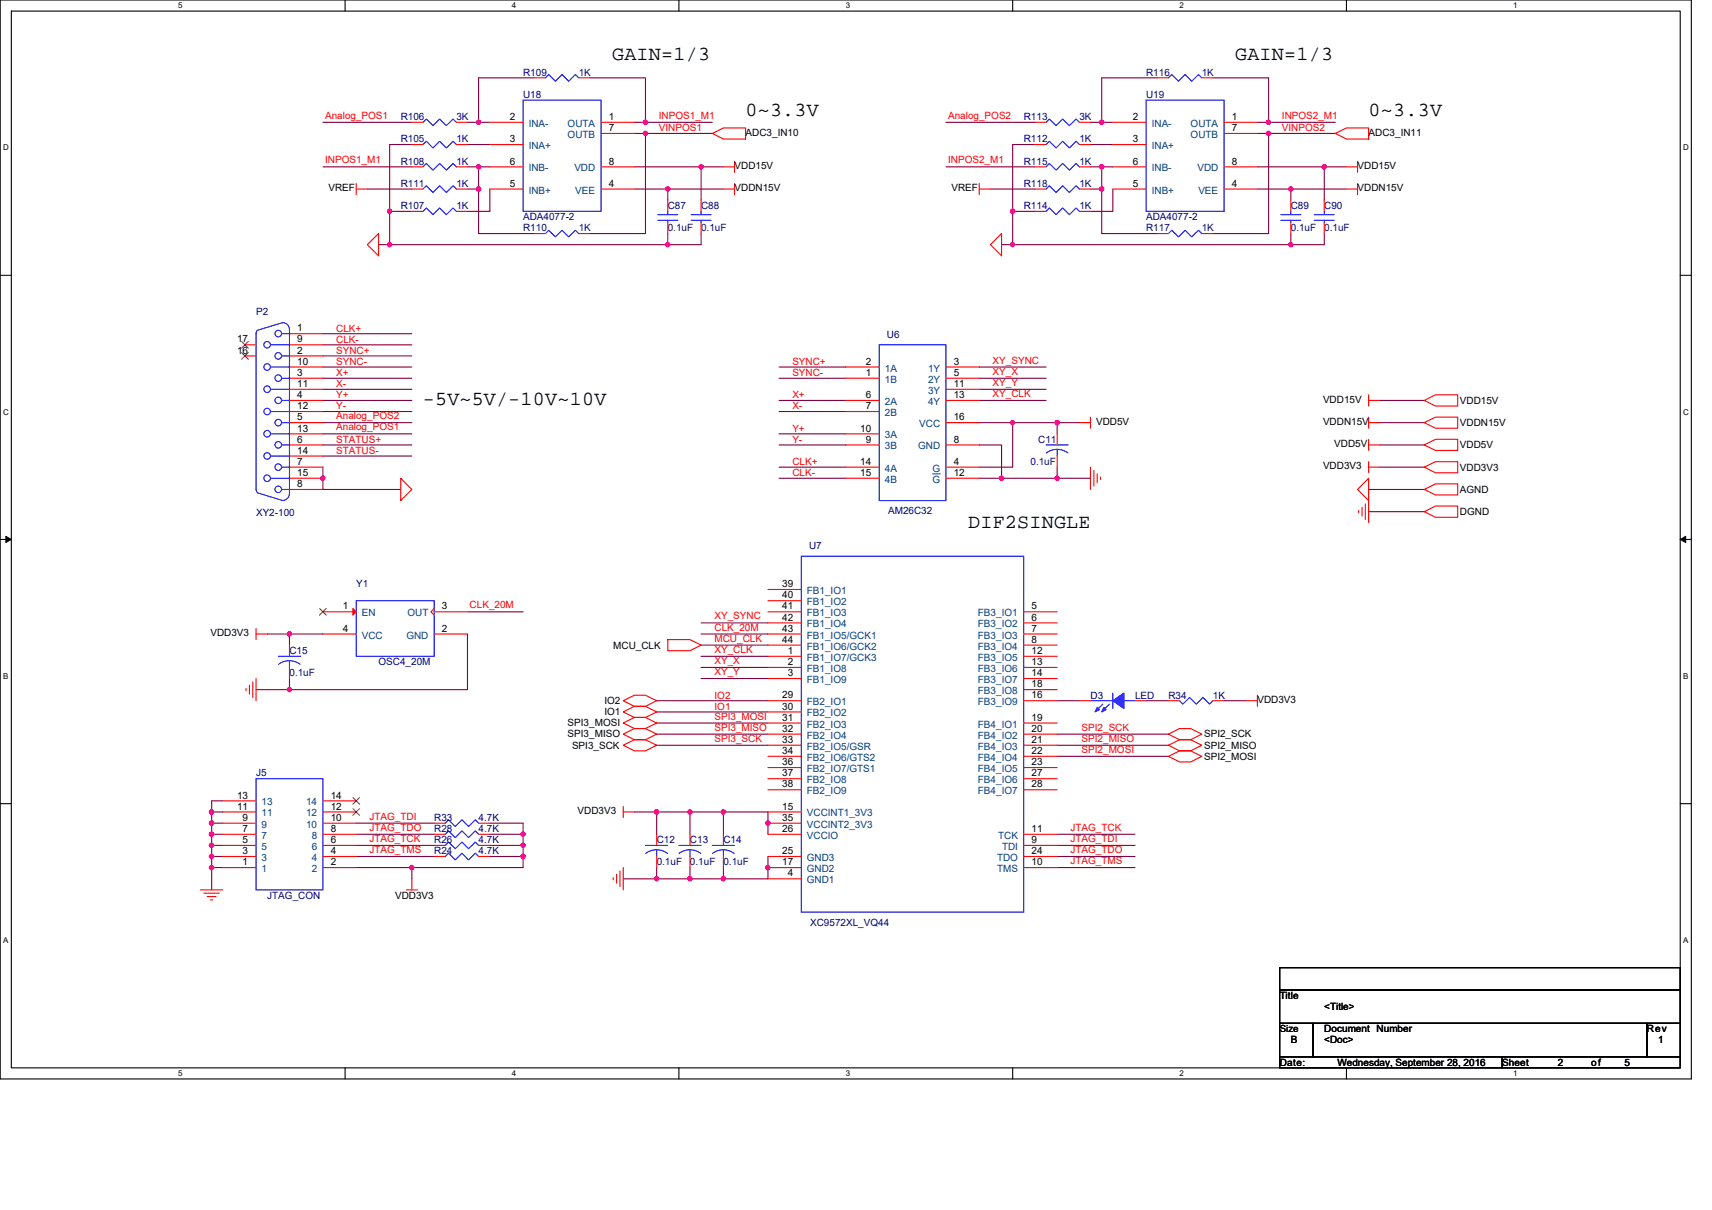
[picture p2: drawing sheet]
<svg xmlns="http://www.w3.org/2000/svg" width="297mm" height="210mm" viewBox="0 0 297 210" stroke-linecap="round" stroke-linejoin="round" font-family="sans-serif">
<path d="M0 0h293.5v187.2h-293.5zM2 1.9h289.5v183.4h-289.5z" fill="none" stroke="#000" stroke-width=".19"/>
<g fill="#fff">
<path d="M30.9 .2h.8v1.6h-.8z"/>
<path d="M30.9 185.5h.8v1.6h-.8z"/>
</g>
<path d="M59.9 0v1.9M59.9 185.3v1.9" fill="none" stroke="#000" stroke-width=".19"/>
<g fill="#fff">
<path d="M88.8 .2h.8v1.6h-.8z"/>
<path d="M88.8 185.5h.8v1.6h-.8z"/>
</g>
<path d="M117.8 0v1.9M117.8 185.3v1.9" fill="none" stroke="#000" stroke-width=".19"/>
<g fill="#fff">
<path d="M146.7 .2h.8v1.6h-.8z"/>
<path d="M146.7 185.5h.8v1.6h-.8z"/>
</g>
<path d="M175.7 0v1.9M175.7 185.3v1.9" fill="none" stroke="#000" stroke-width=".19"/>
<g fill="#fff">
<path d="M204.7 .2h.7v1.6h-.7z"/>
<path d="M204.7 185.5h.7v1.6h-.7z"/>
</g>
<path d="M233.6 0v1.9M233.6 185.3v1.9" fill="none" stroke="#000" stroke-width=".19"/>
<g fill="#fff">
<path d="M262.6 .2h.7v1.6h-.7z"/>
<path d="M262.6 185.5h.7v1.6h-.7z"/>
<path d="M.5 24.8h1v1.6h-1z"/>
<path d="M292 24.8h1v1.6h-1z"/>
<path d="M.5 70.7h1v1.5h-1z"/>
<path d="M292 70.7h1v1.5h-1z"/>
</g>
<path d="M0 47.8h2M291.5 47.8h2" fill="none" stroke="#000" stroke-width=".19"/>
<g fill="#fff">
<path d="M.5 116.5h.9v1.6h-.9z"/>
<path d="M292 116.5h.9v1.6h-.9z"/>
</g>
<path d="M0 93.6h2M291.5 93.6h2" fill="none" stroke="#000" stroke-width=".19"/>
<path d="M1 93.1l1 .5-1 .5zM291.5 93.6l1-.5v1z" fill="#000" stroke="#000" stroke-width=".17"/>
<g fill="#fff">
<path d="M.5 162.4h.9v1.5h-.9z"/>
<path d="M292 162.4h.9v1.5h-.9z"/>
</g>
<path d="M0 139.5h2M291.5 139.5h2M222 167.9h69.5v3.9h-69.5zM222 171.8h69.5v5.8h-69.5zM222 177.6h5.8v5.8h-5.8zM227.8 177.6h57.9v5.8h-57.9zM285.7 177.6h5.8v5.8h-5.8zM222 183.4h38.6v1.9h-38.6zM260.6 183.4h30.9v1.9h-30.9z" fill="none" stroke="#000" stroke-width=".19"/>
<g fill="none" stroke="#800040" stroke-width=".19">
<path d="M92.7 13.5h-9.7v7.7M102.3 13.5h9.7v7.7M200.8 13.5h-9.6v7.7M210.5 13.5h9.6v7.7M56 21.2h15.5M56 29h15.5M63.7 32.8h7.8M67.6 36.7h3.9M67.6 36.7v5.8M71.5 25.1h-3.9v11.6M81.1 21.2h1.9M81.1 29h1.9"/>
<path d="M81.1 32.8h1.9M81.1 25.1h3.9M83 29v3.8M83 32.8v7.7h9.7M83 29h2M83 21.2h2M85 32.8v3.9h-3.9M110.1 21.2h1.9M110.1 23.2h1.9M110.1 29h11.5M110.1 32.8h15.4M112 23.2v17.3h-9.7"/>
<path d="M112 23.2h11.6M112 21.2h11.6M115.9 32.8v1.9M121.6 29h3.9M121.6 29v5.7M164.1 21.2h15.5M164.1 29h15.5M171.8 32.8h7.8M175.7 36.7v5.8M175.7 36.7h3.9M179.6 25.1h-3.9v11.6M189.2 32.8h2v7.7h9.6"/>
<path d="M189.2 29h3.9M189.2 21.2h2M189.2 25.1h3.9M191.2 29v3.8M191.2 21.2h1.9M193.1 32.8v3.9h-3.9M218.2 32.8h5.8M218.2 29h11.6M218.2 23.2h1.9M218.2 21.2h1.9M220.1 21.2h11.6M220.1 23.2v17.3h-9.6"/>
<path d="M220.1 23.2h11.6M224 32.8h9.6M224 32.8v1.9M229.8 29v5.7M229.8 29h3.8M56 59.8h15.5M56 57.9h15.5M65.7 42.5h1.9M67.6 42.5h48.3M115.9 40.5v2M121.6 40.5v2h-5.7M173.8 42.5h1.9"/>
<path d="M175.7 42.5h48.3M224 40.5v2M229.8 40.5v2h-5.8M56 63.7h15.5M56 67.6h15.5M56 71.4h15.5M56 75.3h15.5M56 79.1h15.5M56 61.8h15.5M56 65.6h15.5M56 69.5h15.5M56 73.3h15.5"/>
<path d="M56 77.2h15.5M135.2 63.7h11.5M135.2 65.6h11.5M135.2 69.5h11.5M135.2 71.4h11.5M135.2 75.3h11.5M135.2 77.2h11.5M169.9 63.7h11.6M169.9 65.6h11.6M169.9 67.6h11.6M169.9 69.5h11.6M169.9 73.3h5.8"/>
<path d="M169.9 77.2h3.9v5.8M175.7 73.3h7.7M175.7 73.3v7.8h-5.8M183.4 73.3h3.9M183.4 73.3v2M239.4 69.5h7.7M239.4 73.3h7.7M239.4 77.2h7.7M56 81.1v3.8h13.5M135.2 81.1h11.5M135.2 83h11.5M169.9 83h3.9"/>
<path d="M173.8 83h9.6M183.4 81.1v1.9M183.4 83h5.8M237.5 84.9h9.6M237.5 88.8h9.6M239.4 81.1h7.7M44.4 119.7h5.8M46.4 110h3.8M50.2 117.8v1.9M50.2 110v2M50.2 110h5.8M81.1 110v9.7h-30.9"/>
<path d="M81.1 106.2h9.7M121.6 108.1h11.6M121.6 110h11.6M121.6 112h11.6M121.6 115.8h11.6M121.6 117.8h11.6M121.6 113.9h11.6M38.6 139h-1.9v1.9M113.9 121.6h19.3M113.9 123.5h19.3M113.9 125.5h19.3M113.9 129.3h19.3"/>
<path d="M113.9 127.4h19.3M183.4 127.4h19.3M183.4 129.3h19.3M183.4 131.3h19.3M183.4 121.6h3.9M198.9 121.6h3.8M212.4 121.6h3.8M36.7 140.9h1.9M36.7 142.9h1.9M36.7 144.8h1.9M36.7 146.7h1.9M36.7 148.6h1.9"/>
<path d="M36.7 150.6h1.9M36.7 140.9v2M36.7 150.6v3.8M36.7 142.9v3.8M36.7 146.7v1.9M36.7 148.6v2M61.8 142.9h13.5M61.8 150.6h9.7M61.8 144.8h13.5M61.8 146.7h13.5M61.8 148.6h13.5M71.5 150.6v1.9"/>
<path d="M85 142.9h5.8v1.9M85 144.8h5.8M85 146.7h5.8M85 148.6h5.8M90.8 144.8v1.9M90.8 148.6v2h-19.3M90.8 146.7v1.9M108.1 152.5h5.8M110.1 140.9h3.8M113.9 140.9h5.8M113.9 150.6v1.9M113.9 140.9v3.9"/>
<path d="M113.9 152.5h5.8M119.7 140.9v3.9M119.7 150.6v1.9h5.8M119.7 140.9h5.8M125.5 140.9h7.7v3.9M125.5 140.9v3.9M133.2 148.6v3.9h-7.7v-1.9M183.4 146.7h13.5M183.4 148.6h13.5M183.4 150.6h13.5M183.4 144.8h13.5"/>
</g>
<g fill="#f0f" stroke="#f0f" stroke-width=".19">
<circle cx="175.7" cy="73.3" r=".38"/>
<circle cx="173.8" cy="83" r=".38"/>
<circle cx="183.4" cy="73.3" r=".38"/>
<circle cx="183.4" cy="83" r=".38"/>
<circle cx="113.9" cy="152.5" r=".38"/>
<circle cx="113.9" cy="140.9" r=".38"/>
<circle cx="119.7" cy="152.5" r=".38"/>
<circle cx="133.2" cy="142.8" r=".38"/>
<circle cx="133.2" cy="150.6" r=".38"/>
<circle cx="125.5" cy="152.5" r=".38"/>
<circle cx="125.5" cy="140.9" r=".38"/>
<circle cx="119.7" cy="140.9" r=".38"/>
<circle cx="50.2" cy="110" r=".38"/>
<circle cx="50.2" cy="119.7" r=".38"/>
<circle cx="36.7" cy="142.8" r=".38"/>
<circle cx="36.7" cy="140.9" r=".38"/>
<circle cx="36.7" cy="144.8" r=".38"/>
<circle cx="36.7" cy="146.7" r=".38"/>
<circle cx="36.7" cy="148.6" r=".38"/>
<circle cx="36.7" cy="150.6" r=".38"/>
<circle cx="90.7" cy="144.8" r=".38"/>
<circle cx="71.4" cy="150.6" r=".38"/>
<circle cx="90.7" cy="146.7" r=".38"/>
<circle cx="90.7" cy="148.6" r=".38"/>
<circle cx="56" cy="83" r=".38"/>
<circle cx="112" cy="23.1" r=".38"/>
<circle cx="67.6" cy="36.7" r=".38"/>
<circle cx="83" cy="28.9" r=".38"/>
<circle cx="115.8" cy="32.8" r=".38"/>
<circle cx="121.6" cy="28.9" r=".38"/>
<circle cx="112" cy="21.2" r=".38"/>
<circle cx="83" cy="21.2" r=".38"/>
<circle cx="83" cy="32.8" r=".38"/>
<circle cx="115.8" cy="42.4" r=".38"/>
<circle cx="67.6" cy="42.4" r=".38"/>
<circle cx="220.1" cy="23.1" r=".38"/>
<circle cx="175.7" cy="36.7" r=".38"/>
<circle cx="191.1" cy="28.9" r=".38"/>
<circle cx="220.1" cy="21.2" r=".38"/>
<circle cx="229.7" cy="28.9" r=".38"/>
<circle cx="223.9" cy="32.8" r=".38"/>
<circle cx="191.1" cy="21.2" r=".38"/>
<circle cx="191.1" cy="32.8" r=".38"/>
<circle cx="223.9" cy="42.4" r=".38"/>
<circle cx="175.7" cy="42.4" r=".38"/>
</g>
<g fill="none" stroke="#f00" stroke-width=".19">
<path d="M92.7 13.5h1.9M100.4 13.5h1.9M200.8 13.5h1.9M208.5 13.5h2M61.8 32.8h1.9M61.8 31.9v1.9M71.5 36.7h1.9M71.5 32.8h1.9M71.5 21.2h1.9M71.5 29h1.9M71.5 25.1h1.9M79.2 36.7h1.9"/>
<path d="M79.2 32.8h1.9M79.2 21.2h1.9M79.2 29h1.9M79.2 25.1h1.9M85 21.2h5.8M85 25.1h5.8M85 32.8h5.8M85 29h5.8M104.3 21.2h5.8M104.3 32.8h5.8M104.3 23.2h5.8M104.3 29h5.8"/>
<path d="M115.9 38.6v1.9M115.9 34.7v2M121.6 38.6v1.9M121.6 34.7v2M123.6 23.2l1.9-1h3.9v1.9h-3.9zM125.5 29h1.9M125.5 32.8h1.9M127.4 28v1.9M127.4 31.9v1.9M169.9 32.8h1.9M169.9 31.9v1.9M179.6 29h1.9"/>
<path d="M179.6 21.2h1.9M179.6 25.1h1.9M179.6 32.8h1.9M179.6 36.7h1.9M187.3 29h1.9M187.3 21.2h1.9M187.3 25.1h1.9M187.3 32.8h1.9M187.3 36.7h1.9M193.1 21.2h5.8M193.1 25.1h5.8M193.1 32.8h5.8"/>
<path d="M193.1 29h5.8M212.4 21.2h5.8M212.4 32.8h5.8M212.4 23.2h5.8M212.4 29h5.8M224 38.6v1.9M224 34.7v2M229.8 38.6v1.9M229.8 34.7v2M231.7 23.2l1.9-1h3.9v1.9h-3.9zM233.6 29h1.9M233.6 32.8h1.9"/>
<path d="M235.5 28v1.9M235.5 31.9v1.9M42.5 59.8h1.9M50.2 59.8h5.8M50.2 57.9h5.8M63.7 42.5l2-2v3.9zM92.7 40.5h1.9M100.4 40.5h1.9M171.8 42.5l2-2v3.9zM200.8 40.5h1.9M208.5 40.5h2M42.5 61.8h1.9"/>
<path d="M50.2 79.1h5.8M50.2 77.2h5.8M50.2 75.3h5.8M50.2 73.3h5.8M50.2 71.4h5.8M50.2 69.5h5.8M50.2 67.6h5.8M50.2 65.6h5.8M50.2 63.7h5.8M50.2 61.8h5.8M146.7 65.6h5.8M146.7 63.7h5.8"/>
<path d="M146.7 69.5h5.8M146.7 71.4h5.8M146.7 77.2h5.8M146.7 75.3h5.8M164.1 63.7h5.8M164.1 65.6h5.8M164.1 77.2h5.8M164.1 67.6h5.8M164.1 69.5h5.8M164.1 73.3h5.8M183.4 75.3v1.9M183.4 79.1v2"/>
<path d="M187.3 73.3h1.9M189.2 72.4v1.9M237.5 69.5h1.9M237.5 68.5v2M237.5 73.3h1.9M237.5 72.4v1.9M237.5 77.2h1.9M237.5 76.2v2M247.1 69.5l2-1h3.8v2h-3.8zM247.1 73.3l2-.9h3.8v1.9h-3.8zM247.1 77.2l2-1h3.8v2h-3.8zM50.2 84.9h5.8"/>
<path d="M50.2 83h5.8M50.2 81.1h5.8M69.5 83l2 1.9-2 2zM146.7 81.1h5.8M146.7 83h5.8M164.1 81.1h5.8M164.1 83h5.8M189.2 81.1v3.8M189.8 81.7v2.6M190.4 82.2v1.6M190.9 82.8v.4M235.7 88.6v.4"/>
<path d="M236.3 88v1.6M236.9 87.4v2.7M237.5 81.1h1.9M237.5 80.1v1.9M237.5 83v3.9l-2-2zM237.5 86.9v3.8M247.1 81.1l2-1h3.8v1.9h-3.8zM247.1 84.9l2-.9h3.8v1.9h-3.8zM247.1 88.8l2-1h3.8v2h-3.8zM42.7 119.5v.4M43.3 118.9v1.6M43.9 118.3v2.7"/>
<path d="M44.4 117.8v3.8M44.4 110h2M44.4 109.1v1.9M50.2 112v1.9M50.2 115.8v2M56 110h5.8M56 106.2h5.8M75.3 105.6l-.5 .6 .5 .5M75.3 106.2h5.8M75.3 110h5.8M115.9 111h3.8l1.9 1-1.9 .9h-3.8zM133.2 102.3h5.8"/>
<path d="M133.2 104.2h5.8M133.2 106.2h5.8M133.2 108.1h5.8M133.2 110h5.8M133.2 112h5.8M133.2 113.9h5.8M133.2 115.8h5.8M133.2 117.8h5.8M177.6 106.2h5.8M177.6 108.1h5.8M177.6 110h5.8M177.6 112h5.8"/>
<path d="M177.6 113.9h5.8M177.6 115.8h5.8M177.6 117.8h5.8M177.6 119.7h5.8M38.6 139h5.8M56 139h5.8M108.1 140v1.9M108.1 123.5l2-.9h1.9l1.9 .9-1.9 1h-1.9zM108.1 121.6l2-.9h1.9l1.9 .9-1.9 1h-1.9zM108.1 129.3l2-.9h1.9l1.9 .9-1.9 1h-1.9zM108.1 127.4l2-1h1.9l1.9 1-1.9 1h-1.9zM108.1 125.5l2-1h1.9l1.9 1-1.9 .9h-1.9z"/>
<path d="M133.2 121.6h5.8M133.2 123.5h5.8M133.2 125.5h5.8M133.2 127.4h5.8M133.2 129.3h5.8M133.2 131.3h5.8M133.2 133.2h5.8M133.2 135.1h5.8M133.2 137.1h5.8M177.6 121.6h5.8M177.6 125.5h5.8M177.6 127.4h5.8"/>
<path d="M177.6 129.3h5.8M177.6 131.3h5.8M177.6 133.2h5.8M177.6 135.1h5.8M177.6 137.1h5.8M187.3 121.6h1.9M196.9 121.6h2M202.7 121.6h2M202.7 127.4l2-1h1.9l1.9 1-1.9 1h-1.9zM202.7 129.3l2-.9h1.9l1.9 .9-1.9 1h-1.9zM202.7 131.3l2-1h1.9l1.9 1-1.9 .9h-1.9zM210.5 121.6h1.9"/>
<path d="M216.2 121.6h2M218.2 120.6v2M34.8 154.4h3.8M35.4 155h2.7M35.9 155.6h1.6M36.5 156.2h.4M38.6 150.6h5.8M38.6 148.6h5.8M38.6 146.7h5.8M38.6 144.8h5.8M38.6 142.9h5.8M38.6 140.9h5.8"/>
<path d="M56 150.6h5.8M56 148.6h5.8M56 146.7h5.8M56 144.8h5.8M56 142.9h5.8M56 140.9h5.8M70.5 154.4h1.9M71.5 152.5v1.9M75.3 146.7h2M75.3 144.8h2M75.3 148.6h2M75.3 142.9h2"/>
<path d="M83 146.7h2M83 144.8h2M83 148.6h2M83 142.9h2M106.4 152.3v.4M107 151.7v1.6M107.6 151.2v2.6M108.1 150.6v3.8M108.1 140.9h2M113.9 144.8v1.9M113.9 148.6v2M119.7 144.8v1.9"/>
<path d="M119.7 148.6v2M125.5 144.8v1.9M125.5 148.6v2M133.2 140.9h5.8M133.2 142.9h5.8M133.2 144.8h5.8M133.2 148.6h5.8M133.2 150.6h5.8M133.2 152.5h5.8M177.6 144.8h5.8M177.6 146.7h5.8M177.6 148.6h5.8"/>
<path d="M177.6 150.6h5.8"/>
</g>
<g fill="none" stroke="#00f" stroke-width=".19">
<path d="M90.8 17.4h13.5v19.3h-13.5zM94.6 13.5l.6-.6 1.2 1.2 1.1-1.2 1.2 1.2 1.1-1.2 .6 .6M198.9 17.4h13.5v19.3h-13.5zM202.7 13.5l.6-.6 1.2 1.2 1.1-1.2 1.2 1.2 1.1-1.2 .6 .6M73.4 36.7l.6-.6 1.1 1.2 1.2-1.2 1.1 1.2 1.2-1.2 .6 .6M73.4 32.8l.6-.6 1.1 1.2 1.2-1.2 1.1 1.2 1.2-1.2 .6 .6M73.4 21.2l.6-.5 1.1 1.1 1.2-1.1 1.1 1.1 1.2-1.1 .6 .5M73.4 29l.6-.6 1.1 1.1 1.2-1.1 1.1 1.1 1.2-1.1 .6 .6M73.4 25.1l.6-.6 1.1 1.2 1.2-1.2 1.1 1.2 1.2-1.2 .6 .6M114.1 37.3h3.5M114.1 38.2h3.5M115.9 38.2v.4"/>
<path d="M115.9 36.7v.6M119.9 37.3h3.5M119.9 38.2h3.5M121.6 38.2v.4M121.6 36.7v.6M181.5 29l.6-.6 1.1 1.1 1.2-1.1 1.1 1.1 1.2-1.1 .6 .6M181.5 21.2l.6-.5 1.1 1.1 1.2-1.1 1.1 1.1 1.2-1.1 .6 .5M181.5 25.1l.6-.6 1.1 1.2 1.2-1.2 1.1 1.2 1.2-1.2 .6 .6M181.5 32.8l.6-.6 1.1 1.2 1.2-1.2 1.1 1.2 1.2-1.2 .6 .6M181.5 36.7l.6-.6 1.1 1.2 1.2-1.2 1.1 1.2 1.2-1.2 .6 .6M222.2 37.3h3.5M222.2 38.2h3.5"/>
<path d="M224 38.2v.4M224 36.7v.6M228 37.3h3.5M228 38.2h3.5M229.8 38.2v.4M229.8 36.7v.6M44.7 57.3l-.3 .6v27l.3 .5M46.9 59.8h3.3M48.9 57.9h1.3M50.2 57.1a1.15 1.15 0 0 0-1.2-1.1l-4.4 1.3M50.2 57.1v28.6M94.6 40.5l.6-.5 1.2 1.1 1.1-1.1 1.2 1.1 1.1-1.1 .6 .5"/>
<path d="M152.5 59.8h11.6v27.1h-11.6zM202.7 40.5l.6-.5 1.2 1.1 1.1-1.1 1.2 1.1 1.1-1.1 .6 .5M46.9 79.1h3.3M46.9 75.3h3.3M46.9 71.4h3.3M46.9 67.6h3.3M46.9 63.7h3.3M48.9 77.2h1.3M48.9 73.3h1.3M48.9 69.5h1.3M48.9 65.6h1.3M48.9 61.8h1.3"/>
<path d="M181.5 77.2h3.9M181.5 78.6a3.1 3.1 0 0 1 3.8 0M183.4 78v1.1M44.6 85.5l4.5 1.4M46.9 83h3.3M48.9 84.9h1.3M48.9 81.1h1.3M50.2 85.7a1.17 1.17 0 0 1-1.2 1.1M139 96.5h38.6v61.8h-38.6zM48.3 113.9h3.9M48.3 115.3a3.1 3.1 0 0 1 3.8 0M50.2 114.7v1.1"/>
<path d="M61.8 104.2h13.5v9.7h-13.5zM44.4 135.1h11.6v19.3h-11.6zM189.2 121.6h3.9M191.3 122.2l-1.1 1.1M192.5 122.2l-1.2 1.1M193.1 120.3v2.7M195 121.6h1.9M204.7 121.6l.5 .6 1.2-1.2 1.2 1.2 1.1-1.2 1.2 1.2 .6-.6M77.3 146.7l.5-.6 1.2 1.2 1.2-1.2 1.1 1.2 1.2-1.2 .5 .6M77.3 144.8l.5-.6 1.2 1.2 1.2-1.2 1.1 1.2 1.2-1.2 .5 .6M77.3 148.6l.5-.5 1.2 1.1 1.2-1.1 1.1 1.1 1.2-1.1 .5 .5M77.3 142.9l.5-.6 1.2 1.1 1.2-1.1 1.1 1.1 1.2-1.1 .5 .6"/>
<path d="M112 146.7h3.9M112 148.1a3.1 3.1 0 0 1 3.8 0M113.9 147.5v1.1M117.8 146.7h3.8M117.8 148.1a3.1 3.1 0 0 1 3.8 0M119.7 147.5v1.1M123.6 146.7h3.8M123.6 148.1a3.1 3.1 0 0 1 3.8 0M125.5 147.5v1.1"/>
<circle cx="46.4" cy="59.8" r=".57"/>
<circle cx="48.3" cy="57.9" r=".57"/>
<circle cx="46.4" cy="63.7" r=".57"/>
<circle cx="46.4" cy="71.4" r=".57"/>
<circle cx="46.4" cy="75.3" r=".57"/>
<circle cx="46.4" cy="67.5" r=".57"/>
<circle cx="46.4" cy="79.1" r=".57"/>
<circle cx="48.3" cy="77.2" r=".57"/>
<circle cx="48.3" cy="73.3" r=".57"/>
<circle cx="48.3" cy="65.6" r=".57"/>
<circle cx="48.3" cy="61.8" r=".57"/>
<circle cx="48.3" cy="69.5" r=".57"/>
<circle cx="46.4" cy="83" r=".57"/>
<circle cx="48.3" cy="81.1" r=".57"/>
<circle cx="48.3" cy="84.9" r=".57"/>
</g>
<path d="M161.8 82.2h1.3" fill="none" stroke="#004080" stroke-width=".17"/>
<path d="M61.2 105.6l.6 .6-.6 .5z" fill="#f00" stroke="#f00" stroke-width=".19"/>
<path d="M41.9 59.3l1.2 1.1M43.1 59.3l-1.2 1.1M41.9 61.2l1.2 1.2M43.1 61.2l-1.2 1.2M55.5 105.6l1.1 1.2M56.6 105.6l-1.2 1.2M61.2 138.4l1.2 1.2M62.4 138.4l-1.2 1.2M61.2 140.3l1.2 1.2M62.4 140.3l-1.2 1.2" fill="none" stroke="#804000" stroke-width=".17"/>
<g fill="#00f" stroke="#00f" stroke-width=".19">
<path d="M193.1 121.6l1.9-1.3v2.7z" fill-rule="evenodd"/>
<path d="M190.4 122.8l.4 .3-.8 .4z" fill-rule="evenodd"/>
<path d="M191.5 122.8l.4 .3-.7 .4z" fill-rule="evenodd"/>
</g>
<g font-size="3.5">
<text x="106.2" y="10.5">GAIN=1/3</text>
<text x="214.3" y="10.5">GAIN=1/3</text>
<text x="129.4" y="20.2">0~3.3V</text>
<text x="237.5" y="20.2">0~3.3V</text>
<text x="73.4" y="70.3">-5V~5V/-10V~10V</text>
<text x="168" y="91.6">DIF2SINGLE</text>
</g>
<g font-size="1.7" fill="#000080">
<text x="90.8" y="17">U18</text>
<text x="90.8" y="13.1">R109</text>
<text x="100.4" y="13.1">1K</text>
<text x="198.9" y="13.1">R116</text>
<text x="198.9" y="17">U19</text>
<text x="208.5" y="13.1">1K</text>
<text x="69.5" y="20.8">R106</text>
<text x="79.2" y="20.8">3K</text>
<text x="177.6" y="20.8">R113</text>
<text x="187.3" y="20.8">3K</text>
<text x="69.5" y="28.6">R108</text>
<text x="69.5" y="24.7">R105</text>
<text x="79.2" y="28.6">1K</text>
<text x="79.2" y="24.7">1K</text>
<text x="177.6" y="28.6">R115</text>
<text x="177.6" y="24.7">R112</text>
<text x="187.3" y="28.6">1K</text>
<text x="187.3" y="24.7">1K</text>
<text x="69.5" y="32.4">R111</text>
<text x="79.2" y="32.4">1K</text>
<text x="177.6" y="32.4">R118</text>
<text x="187.3" y="32.4">1K</text>
<text x="69.5" y="36.3">R107</text>
<text x="79.2" y="36.3">1K</text>
<text x="90.8" y="40.2">R110</text>
<text x="90.8" y="38.2">ADA4077-2</text>
<text x="100.4" y="40.2">1K</text>
<text x="115.9" y="36.3">C87</text>
<text x="115.9" y="40.2">0.1uF</text>
<text x="121.6" y="36.3">C88</text>
<text x="121.6" y="40.2">0.1uF</text>
<text x="177.6" y="36.3">R114</text>
<text x="187.3" y="36.3">1K</text>
<text x="198.9" y="40.2">R117</text>
<text x="198.9" y="38.2">ADA4077-2</text>
<text x="208.5" y="40.2">1K</text>
<text x="224" y="36.3">C89</text>
<text x="224" y="40.2">0.1uF</text>
<text x="229.8" y="36.3">C90</text>
<text x="229.8" y="40.2">0.1uF</text>
<text x="44.4" y="54.6">P2</text>
<text x="153.9" y="58.7">U6</text>
<text x="180.1" y="76.8">C11</text>
<text x="178.8" y="80.7">0.1uF</text>
<text x="44.4" y="89.6">XY2-100</text>
<text x="154.1" y="89.2">AM26C32</text>
<text x="140.4" y="95.4">U7</text>
<text x="61.8" y="101.9">Y1</text>
<text x="50.2" y="113.5">C15</text>
<text x="50.2" y="117.4">0.1uF</text>
<text x="65.7" y="115.4">OSC4_20M</text>
<text x="189.2" y="121.2">D3</text>
<text x="196.9" y="121.2">LED</text>
<text x="202.7" y="121.2">R34</text>
<text x="210.5" y="121.2">1K</text>
<text x="44.4" y="134.7">J5</text>
<text x="75.3" y="142.5">R33</text>
<text x="83" y="142.5">4.7K</text>
<text x="75.3" y="146.3">R26</text>
<text x="75.3" y="144.4">R28</text>
<text x="75.3" y="148.3">R24</text>
<text x="83" y="146.3">4.7K</text>
<text x="83" y="144.4">4.7K</text>
<text x="83" y="148.3">4.7K</text>
<text x="113.9" y="146.3">C12</text>
<text x="119.7" y="146.3">C13</text>
<text x="125.5" y="146.3">C14</text>
<text x="46.4" y="156">JTAG_CON</text>
<text x="113.9" y="150.2">0.1uF</text>
<text x="119.7" y="150.2">0.1uF</text>
<text x="125.5" y="150.2">0.1uF</text>
<text x="140.6" y="160.6">XC9572XL_VQ44</text>
</g>
<g font-size="1.7" fill="#f00">
<text x="56.4" y="20.6">Analog_POS1</text>
<text x="114.3" y="22.8">VINPOS1</text>
<text x="114.3" y="20.6">INPOS1_M1</text>
<text x="164.5" y="20.6">Analog_POS2</text>
<text x="222.4" y="22.8">VINPOS2</text>
<text x="222.4" y="20.6">INPOS2_M1</text>
<text x="56.4" y="28.4">INPOS1_M1</text>
<text x="164.5" y="28.4">INPOS2_M1</text>
<text x="58.3" y="59.5">CLK-</text>
<text x="58.3" y="57.5">CLK+</text>
<text x="58.3" y="63.3">SYNC-</text>
<text x="58.3" y="61.4">SYNC+</text>
<text x="58.3" y="65.3">X+</text>
<text x="137.5" y="63.3">SYNC+</text>
<text x="137.5" y="65.3">SYNC-</text>
<text x="172.2" y="63.1">XY_SYNC</text>
<text x="172.2" y="65">XY_X</text>
<text x="58.3" y="67.2">X-</text>
<text x="58.3" y="71">Y-</text>
<text x="58.3" y="69.1">Y+</text>
<text x="137.5" y="69.1">X+</text>
<text x="137.5" y="71">X-</text>
<text x="172.2" y="67">XY_Y</text>
<text x="172.2" y="68.9">XY_CLK</text>
<text x="58.3" y="74.7">Analog_POS1</text>
<text x="58.3" y="72.7">Analog_POS2</text>
<text x="58.3" y="76.8">STATUS+</text>
<text x="137.5" y="74.9">Y+</text>
<text x="137.5" y="76.8">Y-</text>
<text x="58.3" y="78.8">STATUS-</text>
<text x="137.5" y="80.7">CLK+</text>
<text x="137.5" y="82.6">CLK-</text>
<text x="81.5" y="105.6">CLK_20M</text>
<text x="124" y="107.5">XY_SYNC</text>
<text x="124" y="109.4">CLK_20M</text>
<text x="124" y="111.4">MCU_CLK</text>
<text x="124" y="113.3">XY_CLK</text>
<text x="124" y="115.2">XY_X</text>
<text x="124" y="117.2">XY_Y</text>
<text x="124" y="121.2">IO2</text>
<text x="124" y="123.2">IO1</text>
<text x="124" y="124.9">SPI3_MOSI</text>
<text x="124" y="126.8">SPI3_MISO</text>
<text x="124" y="128.7">SPI3_SCK</text>
<text x="187.7" y="126.8">SPI2_SCK</text>
<text x="187.7" y="128.7">SPI2_MISO</text>
<text x="187.7" y="130.7">SPI2_MOSI</text>
<text x="64.1" y="142.3">JTAG_TDI</text>
<text x="64.1" y="144.2">JTAG_TDO</text>
<text x="64.1" y="146.1">JTAG_TCK</text>
<text x="64.1" y="148">JTAG_TMS</text>
<text x="185.7" y="144.2">JTAG_TCK</text>
<text x="185.7" y="146.1">JTAG_TDI</text>
<text x="185.7" y="148">JTAG_TDO</text>
<text x="185.7" y="150">JTAG_TMS</text>
</g>
<g font-size="1.7">
<text x="88.4" y="20.8">2</text>
<text x="105.6" y="20.8">1</text>
<text x="105.6" y="22.8">7</text>
<text x="129.4" y="23.5">ADC3_IN10</text>
<text x="196.5" y="20.8">2</text>
<text x="213.7" y="20.8">1</text>
<text x="213.7" y="22.8">7</text>
<text x="237.5" y="23.5">ADC3_IN11</text>
<text x="88.4" y="24.7">3</text>
<text x="88.4" y="28.6">6</text>
<text x="105.6" y="28.6">8</text>
<text x="127.4" y="29.3">VDD15V</text>
<text x="196.5" y="24.7">3</text>
<text x="196.5" y="28.6">6</text>
<text x="213.7" y="28.6">8</text>
<text x="235.5" y="29.3">VDD15V</text>
<text x="57" y="33.2">VREF</text>
<text x="88.4" y="32.4">5</text>
<text x="105.6" y="32.4">4</text>
<text x="127.4" y="33.2">VDDN15V</text>
<text x="165.1" y="33.2">VREF</text>
<text x="196.5" y="32.4">5</text>
<text x="213.7" y="32.4">4</text>
<text x="235.5" y="33.2">VDDN15V</text>
<text x="41.1" y="59.4">17</text>
<text x="51.6" y="59.4">9</text>
<text x="51.6" y="57.5">1</text>
<text x="41.1" y="61.4">16</text>
<text x="51.6" y="65.2">3</text>
<text x="51.6" y="63.3">10</text>
<text x="51.6" y="61.4">2</text>
<text x="150.2" y="65.2">1</text>
<text x="150.2" y="63.3">2</text>
<text x="165.5" y="63.3">3</text>
<text x="165.5" y="65.2">5</text>
<text x="51.6" y="71">12</text>
<text x="51.6" y="69.1">4</text>
<text x="51.6" y="67.2">11</text>
<text x="150.2" y="69.1">6</text>
<text x="150.2" y="71">7</text>
<text x="165.5" y="67.2">11</text>
<text x="165.5" y="69.1">13</text>
<text x="229.5" y="69.9">VDD15V</text>
<text x="253.3" y="70.1">VDD15V</text>
<text x="51.6" y="76.8">6</text>
<text x="51.6" y="74.9">13</text>
<text x="51.6" y="72.9">5</text>
<text x="149.2" y="74.9">10</text>
<text x="150.2" y="76.8">9</text>
<text x="165.5" y="76.8">8</text>
<text x="165.5" y="72.9">16</text>
<text x="190.2" y="73.7">VDD5V</text>
<text x="229.5" y="73.7">VDDN15V</text>
<text x="231.5" y="77.6">VDD5V</text>
<text x="253.3" y="73.9">VDDN15V</text>
<text x="253.3" y="77.8">VDD5V</text>
<text x="51.6" y="82.6">15</text>
<text x="51.6" y="80.7">7</text>
<text x="51.6" y="78.7">14</text>
<text x="149.2" y="80.7">14</text>
<text x="149.2" y="82.6">15</text>
<text x="165.5" y="80.7">4</text>
<text x="165.5" y="82.6">12</text>
<text x="229.5" y="81.4">VDD3V3</text>
<text x="253.3" y="81.7">VDD3V3</text>
<text x="51.6" y="84.5">8</text>
<text x="253.3" y="85.5">AGND</text>
<text x="253.3" y="89.4">DGND</text>
<text x="135.7" y="101.9">39</text>
<text x="59.5" y="105.8">1</text>
<text x="76.7" y="105.8">3</text>
<text x="135.7" y="103.8">40</text>
<text x="135.7" y="105.8">41</text>
<text x="135.7" y="107.7">42</text>
<text x="179" y="105.8">5</text>
<text x="179" y="107.7">6</text>
<text x="36.5" y="110.4">VDD3V3</text>
<text x="59.5" y="109.6">4</text>
<text x="76.7" y="109.6">2</text>
<text x="106.4" y="112.5">MCU_CLK</text>
<text x="135.7" y="109.6">43</text>
<text x="135.7" y="111.5">44</text>
<text x="136.7" y="113.5">1</text>
<text x="179" y="109.6">7</text>
<text x="179" y="111.5">8</text>
<text x="179" y="113.5">12</text>
<text x="136.7" y="115.4">2</text>
<text x="136.7" y="117.3">3</text>
<text x="179" y="115.4">13</text>
<text x="179" y="117.3">14</text>
<text x="179" y="119.3">18</text>
<text x="104.9" y="124.1">IO1</text>
<text x="104.9" y="122.2">IO2</text>
<text x="135.7" y="121.2">29</text>
<text x="135.7" y="123.1">30</text>
<text x="135.7" y="125.1">31</text>
<text x="179" y="121.2">16</text>
<text x="179" y="125.1">19</text>
<text x="218.2" y="122">VDD3V3</text>
<text x="98.5" y="128">SPI3_MISO</text>
<text x="98.5" y="126">SPI3_MOSI</text>
<text x="99.2" y="129.9">SPI3_SCK</text>
<text x="135.7" y="127">32</text>
<text x="135.7" y="128.9">33</text>
<text x="135.7" y="130.9">34</text>
<text x="179" y="127">20</text>
<text x="179" y="128.9">21</text>
<text x="179" y="130.9">22</text>
<text x="208.9" y="128">SPI2_SCK</text>
<text x="208.9" y="129.9">SPI2_MISO</text>
<text x="208.9" y="131.8">SPI2_MOSI</text>
<text x="135.7" y="132.8">36</text>
<text x="135.7" y="134.7">37</text>
<text x="135.7" y="136.7">38</text>
<text x="179" y="132.8">23</text>
<text x="179" y="134.7">27</text>
<text x="179" y="136.7">28</text>
<text x="41.1" y="140.5">11</text>
<text x="41.1" y="138.6">13</text>
<text x="42.1" y="142.5">9</text>
<text x="57.4" y="142.5">10</text>
<text x="57.4" y="140.5">12</text>
<text x="57.4" y="138.6">14</text>
<text x="100.2" y="141.3">VDD3V3</text>
<text x="135.7" y="140.5">15</text>
<text x="135.7" y="142.5">35</text>
<text x="42.1" y="148.2">3</text>
<text x="42.1" y="146.3">5</text>
<text x="42.1" y="144.4">7</text>
<text x="57.4" y="148.2">4</text>
<text x="57.4" y="146.3">6</text>
<text x="57.4" y="144.4">8</text>
<text x="135.7" y="144.4">26</text>
<text x="135.7" y="148.2">25</text>
<text x="179" y="148.2">24</text>
<text x="179" y="146.3">9</text>
<text x="179" y="144.4">11</text>
<text x="42.1" y="150.2">1</text>
<text x="57.4" y="150.2">2</text>
<text x="68.6" y="156">VDD3V3</text>
<text x="135.7" y="150.2">17</text>
<text x="136.7" y="152.1">4</text>
<text x="179" y="150.2">10</text>
<text x="222" y="173.4">Title</text>
<text x="222" y="179.1">Size</text>
<text x="229.8" y="179.1">Document Number</text>
<text x="229.8" y="175.3">&lt;Title&gt;</text>
<text x="285.7" y="179.1">Rev</text>
<text x="222" y="184.9">Date:</text>
<text x="224" y="181.1">B</text>
<text x="229.8" y="181.1">&lt;Doc&gt;</text>
<text x="232.1" y="184.9">Wednesday, September 28, 2016</text>
<text x="260.6" y="184.9">Sheet</text>
<text x="270.3" y="184.9">2</text>
<text x="276.1" y="184.9">of</text>
<text x="281.9" y="184.9">5</text>
<text x="287.7" y="181.1">1</text>
</g>
<g font-size="1.7" fill="#004080">
<text x="91.7" y="22">INA-</text>
<text x="98.5" y="22">OUTA</text>
<text x="98.5" y="23.9">OUTB</text>
<text x="199.8" y="22">INA-</text>
<text x="206.6" y="22">OUTA</text>
<text x="206.6" y="23.9">OUTB</text>
<text x="91.7" y="25.9">INA+</text>
<text x="91.7" y="29.7">INB-</text>
<text x="99.6" y="29.7">VDD</text>
<text x="199.8" y="25.9">INA+</text>
<text x="199.8" y="29.7">INB-</text>
<text x="207.7" y="29.7">VDD</text>
<text x="91.7" y="33.6">INB+</text>
<text x="99.8" y="33.6">VEE</text>
<text x="199.8" y="33.6">INB+</text>
<text x="207.9" y="33.6">VEE</text>
<text x="153.5" y="64.5">1A</text>
<text x="161" y="64.5">1Y</text>
<text x="153.5" y="66.4">1B</text>
<text x="153.5" y="70.3">2A</text>
<text x="161" y="66.4">2Y</text>
<text x="161" y="68.3">3Y</text>
<text x="161" y="70.3">4Y</text>
<text x="153.5" y="72.2">2B</text>
<text x="153.5" y="78">3B</text>
<text x="153.5" y="76.1">3A</text>
<text x="159.3" y="78">GND</text>
<text x="159.5" y="74.1">VCC</text>
<text x="153.5" y="81.9">4A</text>
<text x="153.5" y="83.8">4B</text>
<text x="161.8" y="81.9">G</text>
<text x="161.8" y="83.8">G</text>
<text x="62.8" y="107">EN</text>
<text x="70.7" y="107">OUT</text>
<text x="140" y="103.1">FB1_IO1</text>
<text x="140" y="105">FB1_IO2</text>
<text x="140" y="107">FB1_IO3</text>
<text x="169.7" y="107">FB3_IO1</text>
<text x="62.8" y="110.8">VCC</text>
<text x="70.5" y="110.8">GND</text>
<text x="140" y="108.9">FB1_IO4</text>
<text x="140" y="110.8">FB1_IO5/GCK1</text>
<text x="140" y="112.7">FB1_IO6/GCK2</text>
<text x="169.7" y="108.9">FB3_IO2</text>
<text x="169.7" y="110.8">FB3_IO3</text>
<text x="169.7" y="112.7">FB3_IO4</text>
<text x="140" y="114.7">FB1_IO7/GCK3</text>
<text x="140" y="116.6">FB1_IO8</text>
<text x="140" y="118.5">FB1_IO9</text>
<text x="169.7" y="114.7">FB3_IO5</text>
<text x="169.7" y="116.6">FB3_IO6</text>
<text x="169.7" y="118.5">FB3_IO7</text>
<text x="140" y="122.4">FB2_IO1</text>
<text x="140" y="124.3">FB2_IO2</text>
<text x="169.7" y="120.5">FB3_IO8</text>
<text x="169.7" y="122.4">FB3_IO9</text>
<text x="140" y="126.3">FB2_IO3</text>
<text x="140" y="128.2">FB2_IO4</text>
<text x="140" y="130.1">FB2_IO5/GSR</text>
<text x="169.7" y="126.3">FB4_IO1</text>
<text x="169.7" y="128.2">FB4_IO2</text>
<text x="169.7" y="130.1">FB4_IO3</text>
<text x="140" y="132">FB2_IO6/GTS2</text>
<text x="140" y="134">FB2_IO7/GTS1</text>
<text x="140" y="135.9">FB2_IO8</text>
<text x="140" y="137.8">FB2_IO9</text>
<text x="169.7" y="132">FB4_IO4</text>
<text x="169.7" y="134">FB4_IO5</text>
<text x="169.7" y="135.9">FB4_IO6</text>
<text x="169.7" y="137.8">FB4_IO7</text>
<text x="45.4" y="143.6">9</text>
<text x="45.4" y="141.7">11</text>
<text x="45.4" y="139.8">13</text>
<text x="53.1" y="143.6">10</text>
<text x="53.1" y="141.7">12</text>
<text x="53.1" y="139.8">14</text>
<text x="140" y="141.7">VCCINT1_3V3</text>
<text x="140" y="143.6">VCCINT2_3V3</text>
<text x="45.4" y="149.4">3</text>
<text x="45.4" y="147.5">5</text>
<text x="45.4" y="145.6">7</text>
<text x="54.1" y="149.4">4</text>
<text x="54.1" y="147.5">6</text>
<text x="54.1" y="145.6">8</text>
<text x="140" y="145.6">VCCIO</text>
<text x="140" y="149.4">GND3</text>
<text x="173" y="149.4">TDO</text>
<text x="173.2" y="145.6">TCK</text>
<text x="173.9" y="147.5">TDI</text>
<text x="45.4" y="151.3">1</text>
<text x="54.1" y="151.3">2</text>
<text x="140" y="151.3">GND2</text>
<text x="140" y="153.3">GND1</text>
<text x="173" y="151.3">TMS</text>
</g>
<g font-size="1.4">
<text x="30.9" y="1.5">5</text>
<text x="88.8" y="1.5">4</text>
<text x="146.7" y="1.5">3</text>
<text x="204.7" y="1.5">2</text>
<text x="262.6" y="1.5">1</text>
<text x=".5" y="26.1">D</text>
<text x="292" y="26.1">D</text>
<text x=".5" y="71.9">C</text>
<text x="292" y="71.9">C</text>
<text x=".5" y="117.8">B</text>
<text x="292" y="117.8">B</text>
<text x=".5" y="163.6">A</text>
<text x="292" y="163.6">A</text>
<text x="30.9" y="186.8">5</text>
<text x="88.8" y="186.8">4</text>
<text x="146.7" y="186.8">3</text>
<text x="204.7" y="186.8">2</text>
<text x="262.6" y="186.8">1</text>
</g>
</svg>
